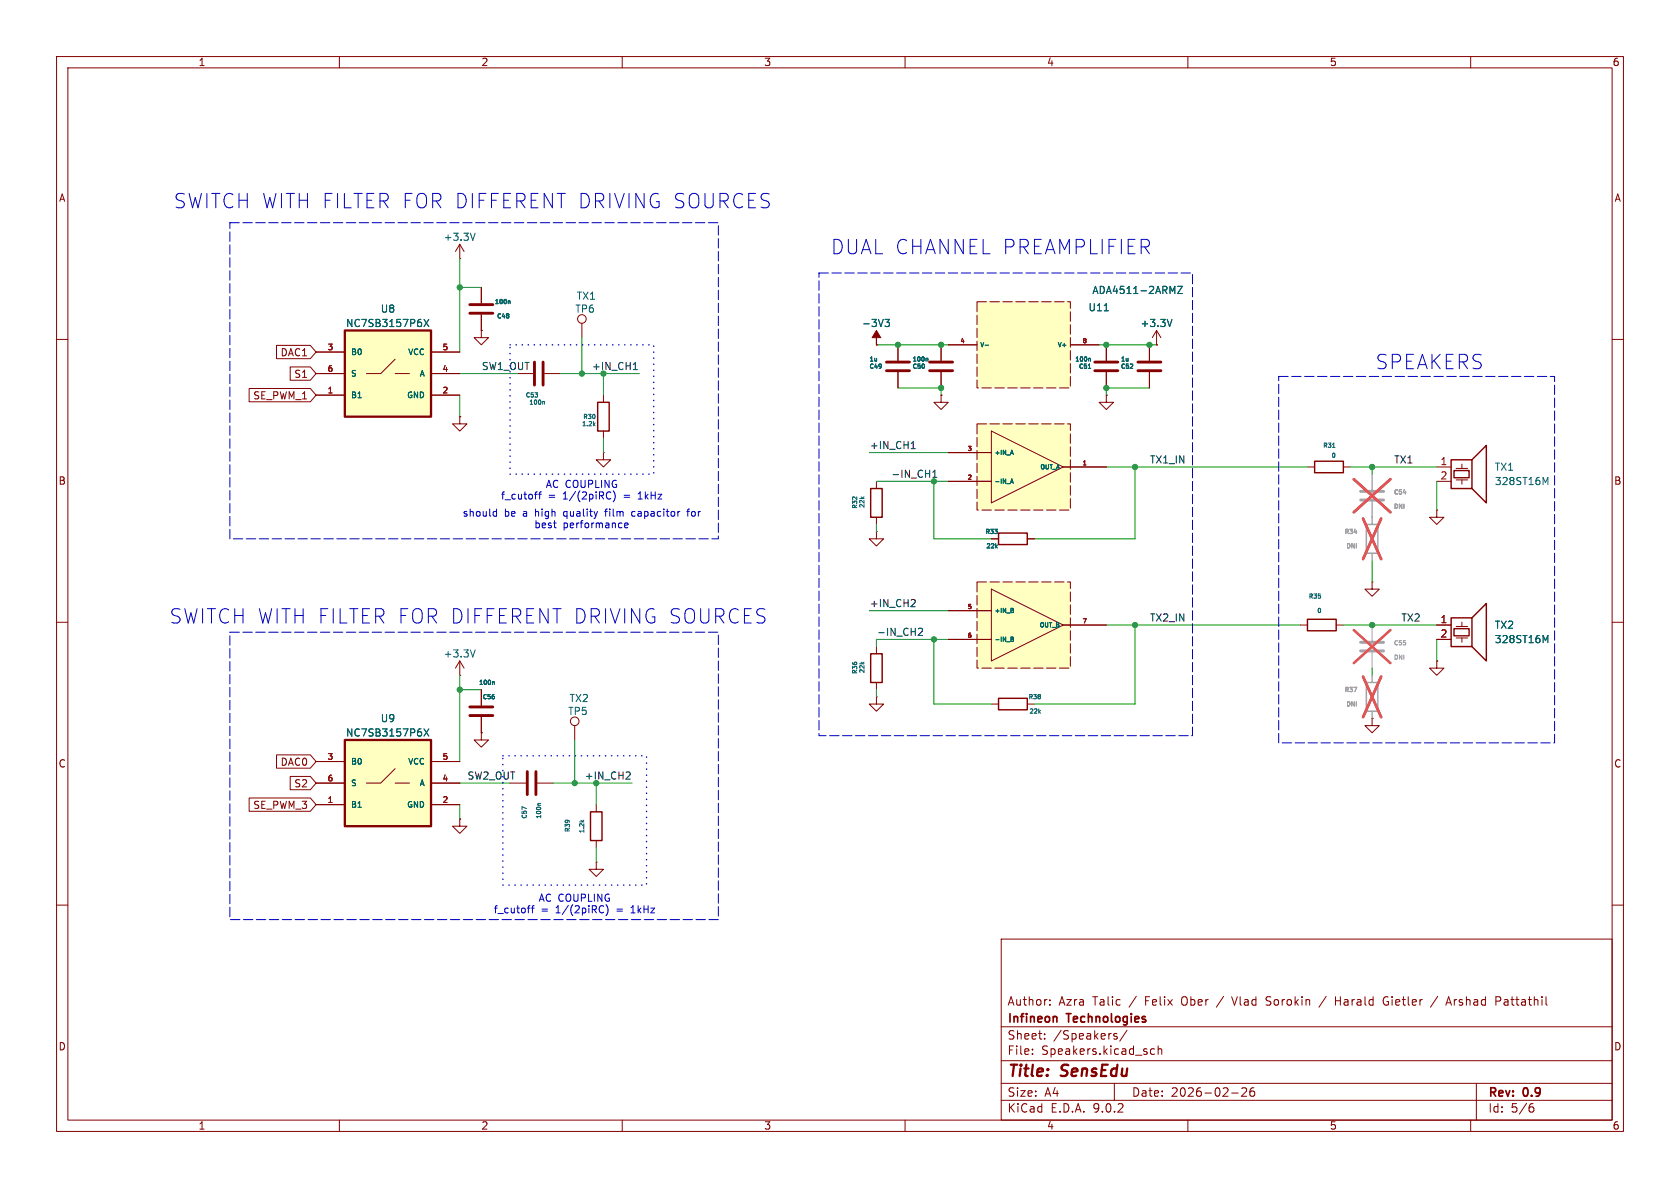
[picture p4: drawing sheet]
<svg xmlns="http://www.w3.org/2000/svg" width="297mm" height="210mm" viewBox="0 0 297 210" stroke-linecap="round" stroke-linejoin="round" font-family="sans-serif">
<g fill="none" stroke="#840000" stroke-width=".18">
<path d="M10 10h277v190h-277zM12 12h273v186h-273zM60 10v2M110 10v2M160 10v2M210 10v2M260 10v2M81.3 45.7h.1M81.3 43.2l-.8 1.3M81.3 43.2l.7 1.3M81.3 43.2v2.5M102.9 57.2v2.5"/>
<path d="M10 60h2M106.7 69.9v1.2M106.7 76.2v1.3M154.9 61h.1M158.7 61v2.8M158.7 65.8v2.8M166.4 69.9v1.2h1.2l-1.2 1.3-1.3-1.3h1.3M166.4 69.9h.1M166.4 61v2.8M166.4 65.8v2.8M195.6 69.9v1.2h1.2l-1.2 1.3-1.3-1.3h1.3M195.6 69.9h.1"/>
<path d="M195.6 61v2.8M195.6 65.8v2.8M285 60h2M106.7 80v1.3h1.2l-1.2 1.3-1.3-1.3h1.3M106.7 80h.1M154.9 85.1v1.3M154.9 91.4v1.3M231.1 82.6h1.3M237.5 82.6h1.3M254 90.2v1.2h1.3l-1.3 1.3-1.3-1.3h1.3M254 90.2h.1M254 82.6h2.5"/>
<path d="M254 85.1h2.5M257.4 82.8h2.1M257.4 84.8h2.1M258.4 82v.8M258.4 84.8v.8M10 110h2M154.9 114.3v1.3M229.9 110.5h1.2M236.2 110.5h1.3M254 116.8v1.3h1.3l-1.3 1.3-1.3-1.3h1.3M254 116.8h.1M254 110.5h2.5"/>
<path d="M254 113h2.5M257.4 110.7h2.1M257.4 112.8h2.1M258.4 110v.7M258.4 112.8v.7M285 110h2M90.2 138.4h2.8M95 138.4h2.8M101.6 128.3v2.5M154.9 120.7v1.2M175.3 124.5h1.2M181.6 124.5h1.3"/>
<path d="M242.6 127v1.3h1.2l-1.2 1.2-1.3-1.2h1.3M242.6 127h.1M105.4 152.4v1.3h1.3l-1.3 1.2-1.3-1.2h1.3M105.4 152.4h.1M105.4 142.2v1.3M105.4 148.6v1.3M10 160h2M177 166h108v32h-108zM185.6 177.6v.1M185.6 176.8v.1M217.7 176.2l.5 1.5M223.8 177.6l.6 .1"/>
<path d="M224.1 176.2l-.3 .3 .1 .3 .2 .1M234.5 176.1l-1.3 2M236.1 176.2v1.5M236.1 176.9h.9M245.2 177.1h.3M245.2 176.2a.75 .75 0 0 0-.7 .7 .75 .75 0 0 0 .7 .8l.2-.1M254.2 176.1l-1.3 2M255.6 177.7l.5-1.5 .5 1.5M255.7 177.3h.8M264.5 176.2h.5l.3 .3-.1 .4-.7 .1M285 160h2M60 198v2"/>
<path d="M110 198v2M160 198v2M177 194.5h108M177 191.5h108M177 187.5h108M177 181.5h108M182.5 186.3v.1M182.5 185.5v.1M184.7 183.6v.1M184.7 182.8v.1M197 183.1l.5 .2v.2l-.2 .2-.4-.1M197 182.8h.5"/>
<path d="M197 191.5v3M199.2 182.1l-1.2 2M204.1 185.5l-.4-.1-.3 .3v.4l.1 .2h.6M204.7 185.5l.3-.1 .3 .1 .1 .9M204.7 184.9v1.5M210 198v2M217.7 193.2h1.2M219.5 192.4l.6-.1 .2 .1 .1 .3-.9 1.1h.9M221.7 192.3a.59 .59 0 0 0-.7 .6v.6l.1 .2 .4 .1 .2-.1 .1-.5-.1-.3h-.5l-.2 .3M260 198v2M261 191.5v6.5M270.6 195.7h.4l.2 .3-.1 .5-.5 .1"/>
<path d="M271 195.1l-.4 .1"/>
<circle cx="102.9" cy="56.4" r=".76"/>
<circle cx="101.6" cy="127.5" r=".76"/>
</g>
<path d="M186.6 179.7l.2 .2v.8" fill="none" stroke="#840000" stroke-width=".3"/>
<g fill="none" stroke="#840000" stroke-width=".25">
<path d="M105.7 71.1h2v5.1h-2zM153.9 86.4h2.1v5h-2.1zM232.4 81.5h5.1v2.1h-5.1zM256.5 81.3h3.7v5.1h-3.7zM257 83.2h2.7v1.3h-2.7zM260.2 81.3l2.6-2.6v10.2l-2.6-2.5M153.9 115.6h2.1v5.1h-2.1zM231.1 109.5h5.1v2h-5.1zM256.5 109.2h3.7v5.1h-3.7zM257 111.1h2.7v1.3h-2.7zM260.2 109.2l2.6-2.5v10.1l-2.6-2.5M176.5 123.4h5.1v2.1h-5.1z"/>
<path d="M104.4 143.5h2v5.1h-2z"/>
</g>
<g fill="none" stroke="#006464" stroke-width=".18">
<path d="M84 41.2l-.4 1.3M156.5 56.5h.7l-.4 .4 .4 .2v.5l-.2 .1h-.5M105 75l.2 .3M105.2 74.8l-.3 .3M163.8 63.3l.2 .1v.4M192.4 65.1h.4M192.6 63.3l.2 .1v.4M235.6 79.1h.4M273.2 85.3l.4-.9v1.3M273.2 113.2l.4-.9v1.3M95.6 142h-.4l-.1 .2M102.7 145l.3 .3"/>
<path d="M103.2 145l-.3 .2"/>
</g>
<path d="M156.7 64h4.1M156.7 65.5h4.1M164.3 64h4.1M164.3 65.5h4.1M193.5 64h4.1M193.5 65.5h4.1M93.2 136.4v4.1M94.7 136.4v4.1" fill="none" stroke="#840000" stroke-width=".51"/>
<path d="M154.9 58.4l.8 1.3h-.8v1.3v-1.3h-.7z" fill="#840000" stroke="#840000" stroke-width=".18"/>
<path d="M240.5 86.9h4.1M240.5 88.4h4.1M240.5 113.5h4.1M240.5 115.1h4.1" fill="none" stroke="#a1a1a1" stroke-width=".51"/>
<path d="M242.6 83.8v2.8M242.6 88.6v4.1M242.6 97.8v1.3M242.6 110.5v2.8M242.6 115.3v2.8M242.6 119.4v1.3M242.6 125.7v1.3" fill="none" stroke="#a1a1a1" stroke-width=".18"/>
<path d="M239.3 84.7l6.5 5.9M241 91.7l3.2 7.1M244.2 91.7l-3.2 7.1M245.8 84.7l-6.5 5.9M239.3 111.4l6.5 5.8M241 119.6l3.2 7.2M244.2 119.6l-3.2 7.2M245.8 111.4l-6.5 5.8" fill="none" stroke="#e65255" stroke-width=".46"/>
<path d="M241.6 92.7h2v5.1h-2zM241.6 120.7h2v5h-2z" fill="none" stroke="#a1a1a1" stroke-width=".25"/>
<path d="M61 58.4h15.2v15.3h-15.2z" fill="#ffffc2"/>
<path d="M61 58.4h15.2v15.3h-15.2z" fill="none" stroke="#840000" stroke-width=".41"/>
<g fill="none" stroke="#840000" stroke-width=".18">
<path d="M85.1 58.4v1.3h1.3l-1.3 1.3-1.3-1.3h1.3M85.1 58.4h.1M85.1 50.8v2.8M85.1 55.6v2.8M55.9 66h5.1M55.9 62.2h5.1M55.9 69.9h5.1M69.8 63.5l-2.5 2.5h-2.5M69.8 66h2.6M76.2 66h5.1M76.2 62.2h5.1M76.2 69.9h5.1"/>
<path d="M81.3 73.7v1.2h1.2l-1.2 1.3-1.3-1.3h1.3M81.3 73.7h.1M154.9 94v1.3h1.3l-1.3 1.2-1.2-1.2h1.2M154.9 94h.1M175.3 95.3h1.2M181.6 95.3h1.3"/>
</g>
<path d="M75 56.5l.8 1.2M75.8 56.5l-.8 1.2M90 53.2l.2 .1v.4" fill="none" stroke="#006464" stroke-width=".18"/>
<path d="M176.5 94.2h5.1v2.1h-5.1z" fill="none" stroke="#840000" stroke-width=".25"/>
<path d="M83.1 55.4h4M83.1 53.8h4" fill="none" stroke="#840000" stroke-width=".51"/>
<path d="M61 130.8h15.2v15.3h-15.2z" fill="#ffffc2"/>
<path d="M61 130.8h15.2v15.3h-15.2z" fill="none" stroke="#840000" stroke-width=".41"/>
<g fill="none" stroke="#840000" stroke-width=".18">
<path d="M96.3 66h2.8M81.3 119.4h.1M81.3 116.8l-.8 1.3M81.3 116.8l.7 1.3M81.3 116.8v2.6M242.6 102.9v1.2h1.2l-1.2 1.3-1.3-1.3h1.3M242.6 102.9h.1M55.9 138.4h5.1M55.9 134.6h5.1M69.8 135.9l-2.5 2.5h-2.5M69.8 138.4h2.6M76.2 138.4h5.1"/>
<path d="M76.2 134.6h5.1M85.1 129.5v1.3h1.3l-1.3 1.3-1.3-1.3h1.3M85.1 129.5h.1M85.1 121.9v2.8M85.1 126.7v2.8M154.9 123.2v1.3h1.3l-1.3 1.2-1.2-1.2h1.2M154.9 123.2h.1M55.9 142.2h5.1M76.2 142.2h5.1M81.3 144.8v1.3h1.2l-1.2 1.2-1.3-1.2h1.3M81.3 144.8h.1"/>
</g>
<path d="M96.1 71l.2 .1v.4M84 114.9l-.4 1.2M75 128.8l.8 1.3M75.8 128.8l-.8 1.3M87.2 120.5l.2 .1v.4" fill="none" stroke="#006464" stroke-width=".18"/>
<path d="M94.5 64v4.1M96 64v4.1M83.1 126.5h4M83.1 125h4" fill="none" stroke="#840000" stroke-width=".51"/>
<g fill="#ffffc2">
<path d="M172.7 53.3h16.5v15.3h-16.5z"/>
<path d="M172.7 74.9h16.5v15.3h-16.5z"/>
<path d="M172.7 102.9h16.5v15.2h-16.5z"/>
</g>
<g fill="none" stroke="#840000" stroke-width=".18">
<path d="M85.1 58.4h.1M85.1 50.8v2.8M85.1 55.6v2.8M204.5 58.4l-.8 1.3M204.5 58.4l.7 1.3M204.5 58.4v2.6M44 68.7h10.9l1 1.2-1 1.1h-10.9zM48.9 61.1h6l1 1.1-1 1.2h-6zM51.3 64.9h3.6l1 1.1-1 1.2h-3.6zM55.9 62.2h5.1M55.9 66h5.1M55.9 69.9h5.1"/>
<path d="M76.2 62.2h5.1M76.2 66h5.1M76.2 69.9h5.1M81.3 73.7h.1M154.9 61h.1M158.7 61v2.8M158.7 65.8v2.8M166.4 69.9h.1M166.4 61v2.8M166.4 65.8v2.8M167.6 61h5.1M175.3 76.2l12.7 6.4-12.7 6.3z"/>
<path d="M189.2 61h5.1M195.6 69.9h.1M195.6 61v2.8M195.6 65.8v2.8M203.2 61v2.8M203.2 65.8v2.8M204.5 61h.1M167.6 80h7.7M167.6 85.1h7.7M175.3 95.3h1.2M181.6 95.3h1.3M188 82.6h7.6"/>
<path d="M167.6 108h7.7M167.6 113h7.7M175.3 104.1l12.7 6.4-12.7 6.3zM188 110.5h7.6M254 116.8h.1M254 113h2.5M254 110.5h2.5M48.9 133.4h6l1 1.2-1 1.2h-6zM51.3 137.3h3.6l1 1.1-1 1.2h-3.6zM55.9 134.6h5.1M55.9 138.4h5.1M76.2 134.6h5.1"/>
<path d="M76.2 138.4h5.1M85.1 129.5h.1M85.1 121.9v2.8M85.1 126.7v2.8M242.6 127h.1M44 141.1h10.9l1 1.1-1 1.2h-10.9zM55.9 142.2h5.1M76.2 142.2h5.1M81.3 144.8h.1"/>
</g>
<path d="M172.7 53.3h16.5v15.3h-16.5zM172.7 74.9h16.5v15.3h-16.5zM172.7 102.9h16.5v15.2h-16.5z" fill="none" stroke="#840000" stroke-width=".18" stroke-dasharray="1.7 .6"/>
<g fill="none" stroke="#006464" stroke-width=".18">
<path d="M75 56.5l.8 1.2M75.8 56.5l-.8 1.2M90 53.2l.2 .1v.4M156.5 56.5h.7l-.4 .4 .4 .2v.5l-.2 .1h-.5M195.2 54.9h.7M207.2 56.5l-.4 1.2M208.2 50.6h.8l-.8 1.3h.8M163.8 63.3l.2 .1v.4M174.2 61h.5M178.9 79.6l.2 .8M192.4 65.1h.4M192.6 63.3l.2 .1v.4"/>
<path d="M178.6 85.4l.3-.7 .2 .7M178.7 85.2h.4M178.7 112.6l.4 .1-.1 .3M178.7 113h.3M179 107.9l.2 .1-.2 .3M179 113l.2 .1-.1 .2-.4 .1M179.1 107.6v.3M273.2 113.2l.4-.9v1.3M75 128.8l.8 1.3M75.8 128.8l-.8 1.3M87.2 120.5l.2 .1v.4"/>
</g>
<path d="M201.2 64h4M201.2 65.5h4" fill="none" stroke="#840000" stroke-width=".51"/>
<path d="M112 65.3h.7M112.1 64.4l.2-.3v1.2M161.1 79.3h.7M161.2 78.3l.3-.3v1.3M164.9 84.4h.7M164.9 83.5l.4-.4v1.3M161.3 106h.4l.1 .3-.8 .9h.8M162.4 111.2l.4-.1 .3 .3-.8 .9h.8M110.9 136.5h.4l.1 .3-.8 .9h.8" fill="none" stroke="#0f0f0f" stroke-width=".18"/>
<g fill="none" stroke="#009600" stroke-width=".18">
<path d="M81.3 45.7v16.5M81.3 50.8h3.8M102.9 59.7v6.3M81.3 69.9v3.8M81.3 66h10.1M99.1 66h13.9M106.7 66v3.9M106.7 77.5v2.5M154.9 61h12.7M158.7 68.6h7.7v1.3M194.3 61h10.2M203.2 68.6h-7.6v1.3"/>
<path d="M153.7 80h13.9M154.9 92.7v1.3M154.9 85.1h12.7M165.1 85.1v10.2h10.2M195.6 82.6h35.5M200.7 82.6v12.7h-17.8M238.8 82.6h15.2M242.6 82.6v1.2M242.6 99.1v3.8M254 85.1v5.1M81.3 119.4v15.2M153.7 108h13.9"/>
<path d="M165.1 113v11.5h10.2M167.6 113h-12.7v1.3M195.6 110.5h34.3M200.7 110.5v14h-17.8M237.5 110.5h16.5M242.6 118.1v1.3M254 113v3.8M81.3 121.9h3.8M81.3 138.4h8.9M97.8 138.4h14M101.6 130.8v7.6M105.4 138.4v3.8"/>
<path d="M154.9 121.9v1.3M81.3 142.2v2.6M105.4 149.9v2.5"/>
</g>
<g fill="none" stroke="#0000c2" stroke-width=".18">
<path d="M87.4 90.4l.4 .1M87.8 90v1.3M87.8 91.2l-.4 .1M94.5 87.4h.5M94.9 86.9h.1M95.2 87.4h.5M95.7 86.9l-.3 .2v1.1M98.2 93.3h.1M106.9 90.4h.5M107.1 90v1.3M108 88.1l-.4 .1M108.6 87a1.47 1.47 0 0 1-.2 1.7"/>
<path d="M110.4 92.9l.6-.1v-.3h-.4l-.2 .1 .1 .6h.5M112.2 90.4l-.4 .1-.1 .2v.4l.5 .2M112.8 88.2h.7M112.9 87.3h-.1M121.4 90.4h.5M121.9 90l-.3 .2v1.1M93.2 160.5h.5M93.6 160.1h.1M93.9 160.5h.5M94.4 160.1l-.3 .2v1.1M106.7 161.3l-.4 .1M107.3 160.2a1.47 1.47 0 0 1-.2 1.7"/>
<path d="M111.5 161.4h.8M111.7 160.4l-.2 .1"/>
</g>
<path d="M40.6 39.4h86.4v55.9h-86.4zM144.8 48.3h66v81.7h-66zM226.1 66.5h48.7v64.8h-48.7zM40.6 111.8h86.4v50.8h-86.4z" fill="none" stroke="#0000c2" stroke-width=".18" stroke-dasharray="1.7 .6"/>
<path d="M90.2 61h25.4v22.8h-25.4zM88.9 133.6h25.4v22.9h-25.4z" fill="none" stroke="#0000c2" stroke-width=".25" stroke-dasharray=".1 1"/>
<path d="M242.6 83.8v2.8M242.6 88.6v4.1M242.6 97.8v1.3M242.6 119.4v1.3M242.6 125.7v1.3" fill="none" stroke="#a1a1a1" stroke-width=".18"/>
<path d="M239.3 84.7l6.5 5.9M241 91.7l3.2 7.1M244.2 91.7l-3.2 7.1M245.8 84.7l-6.5 5.9M241 119.6l3.2 7.2M244.2 119.6l-3.2 7.2" fill="none" stroke="#e65255" stroke-width=".46"/>
<g fill="#009600" stroke="#009600" stroke-width=".18">
<circle cx="195.6" cy="61" r=".46"/>
<circle cx="195.6" cy="68.6" r=".46"/>
<circle cx="203.2" cy="61" r=".46"/>
<circle cx="200.7" cy="82.6" r=".46"/>
<circle cx="81.3" cy="121.9" r=".46"/>
<circle cx="101.6" cy="138.4" r=".46"/>
<circle cx="105.4" cy="138.4" r=".46"/>
<circle cx="165.1" cy="113" r=".46"/>
<circle cx="200.7" cy="110.5" r=".46"/>
<circle cx="166.4" cy="68.6" r=".46"/>
<circle cx="166.4" cy="61" r=".46"/>
<circle cx="158.7" cy="61" r=".46"/>
<circle cx="165.1" cy="85.1" r=".46"/>
<circle cx="81.3" cy="50.8" r=".46"/>
<circle cx="102.9" cy="66" r=".46"/>
<circle cx="106.7" cy="66" r=".46"/>
<circle cx="242.6" cy="82.6" r=".46"/>
<circle cx="242.6" cy="110.5" r=".46"/>
</g>
<g font-size="3.5" fill="#0000c2">
<text x="30.7" y="37.1">SWITCH WITH FILTER FOR DIFFERENT DRIVING SOURCES</text>
<text x="146.9" y="45.2">DUAL CHANNEL PREAMPLIFIER</text>
<text x="243.1" y="65.5">SPEAKERS</text>
<text x="29.9" y="110.5">SWITCH WITH FILTER FOR DIFFERENT DRIVING SOURCES</text>
</g>
<g font-size="2.8" fill="#840000">
<text x="178" y="190.9">Title:</text>
<text x="187.7" y="190.9">SensEdu</text>
</g>
<g font-size="2.1" fill="#840000">
<text x="178" y="178">Author:</text>
<text x="187.2" y="178">Azra</text>
<text x="193.2" y="178">Talic</text>
<text x="199.8" y="178">/</text>
<text x="202.7" y="178">Felix</text>
<text x="209.3" y="178">Ober</text>
<text x="215.7" y="178">/</text>
<text x="218.6" y="178">Vlad</text>
<text x="224.7" y="178">Sorokin</text>
<text x="237.2" y="178">Harald</text>
<text x="245.9" y="178">Gietler</text>
<text x="257.4" y="178">Arshad</text>
<text x="266.2" y="178">Pattathil</text>
<text x="178" y="184">Sheet:</text>
<text x="178" y="181.2">Infineon</text>
<text x="186.2" y="184">/Speakers/</text>
<text x="188.7" y="181.2">Technologies</text>
<text x="178" y="186.7">File:</text>
<text x="184.1" y="186.7">Speakers.kicad_sch</text>
<text x="178" y="196.9">KiCad</text>
<text x="178" y="194.1">Size:</text>
<text x="184.7" y="194.1">A4</text>
<text x="185.7" y="196.9">E.D.A.</text>
<text x="193.3" y="196.9">9.0.2</text>
<text x="200" y="194.1">Date:</text>
<text x="207" y="194.1">2026-02-26</text>
<text x="263" y="194.3">Rev:</text>
<text x="263" y="196.9">Id:</text>
<text x="267.1" y="196.9">5/6</text>
<text x="269.4" y="194.3">0.9</text>
</g>
<g font-size="1.8" fill="#840000">
<text x="35" y="11.9">1</text>
<text x="85" y="11.9">2</text>
<text x="135" y="11.9">3</text>
<text x="185" y="11.9">4</text>
<text x="235" y="11.9">5</text>
<text x="285" y="11.9">6</text>
<text x="10.3" y="35.9">A</text>
<text x="285.3" y="35.9">A</text>
<text x="49.5" y="63.2">DAC1</text>
<text x="44.7" y="70.8">SE_PWM_1</text>
<text x="51.9" y="67">S1</text>
<text x="10.3" y="85.9">B</text>
<text x="285.3" y="85.9">B</text>
<text x="10.3" y="135.9">C</text>
<text x="49.5" y="135.6">DAC0</text>
<text x="285.3" y="135.9">C</text>
<text x="44.7" y="143.2">SE_PWM_3</text>
<text x="51.9" y="139.4">S2</text>
<text x="10.3" y="185.9">D</text>
<text x="285.3" y="185.9">D</text>
<text x="35" y="199.9">1</text>
<text x="85" y="199.9">2</text>
<text x="135" y="199.9">3</text>
<text x="185" y="199.9">4</text>
<text x="235" y="199.9">5</text>
<text x="285" y="199.9">6</text>
</g>
<g font-size="1.8" fill="#006464">
<text x="78.3" y="42.8">+3.3V</text>
<text x="101.9" y="53.2">TX1</text>
<text x="193" y="52.2">ADA4511-2ARMZ</text>
<text x="61.1" y="58">NC7SB3157P6X</text>
<text x="67.2" y="55.5">U8</text>
<text x="101.6" y="55.5">TP6</text>
<text x="152.3" y="58">-3V3</text>
<text x="192.3" y="55.2">U11</text>
<text x="201.5" y="58">+3.3V</text>
<text x="264.2" y="83.4">TX1</text>
<text x="264.2" y="86">328ST16M</text>
<text x="264.2" y="111.4">TX2</text>
<text x="264.2" y="113.9">328ST16M</text>
<text x="78.3" y="116.4">+3.3V</text>
<text x="100.6" y="124.3">TX2</text>
<text x="61.1" y="130.4">NC7SB3157P6X</text>
<text x="67.2" y="127.9">U9</text>
<text x="100.3" y="126.6">TP5</text>
</g>
<g font-size="1.8" fill="#0f0f0f">
<text x="85.1" y="65.5">SW1_OUT</text>
<text x="104.5" y="65.5">+IN_CH1</text>
<text x="153.7" y="79.5">+IN_CH1</text>
<text x="203.2" y="82">TX1_IN</text>
<text x="246.4" y="82">TX1</text>
<text x="157.5" y="84.6">-IN_CH1</text>
<text x="153.7" y="107.4">+IN_CH2</text>
<text x="154.9" y="112.5">-IN_CH2</text>
<text x="203.2" y="110">TX2_IN</text>
<text x="247.6" y="110">TX2</text>
<text x="82.5" y="137.9">SW2_OUT</text>
<text x="103.3" y="137.9">+IN_CH2</text>
</g>
<g font-size="1.8" fill="#a90000">
<text x="254.6" y="82.3">1</text>
<text x="254.6" y="84.8">2</text>
<text x="254.6" y="110.2">1</text>
<text x="254.6" y="112.8">2</text>
</g>
<g font-size="1.8" fill="#0000c2">
<text x="88.5" y="88.5">f_cutoff</text>
<text x="96.4" y="86.5">AC COUPLING</text>
<text x="96.9" y="88.5">=</text>
<text x="99.6" y="88.5">1/(2piRC)</text>
<text x="110.5" y="88.5">=</text>
<text x="113.3" y="88.5">1kHz</text>
<text x="81.7" y="91.5">should</text>
<text x="89.2" y="91.5">be</text>
<text x="92.6" y="91.5">a</text>
<text x="94.4" y="93.6">best</text>
<text x="94.9" y="91.5">high</text>
<text x="99.5" y="93.6">performance</text>
<text x="100.1" y="91.5">quality</text>
<text x="107.7" y="91.5">film</text>
<text x="112.5" y="91.5">capacitor</text>
<text x="122.6" y="91.5">for</text>
<text x="87.2" y="161.7">f_cutoff</text>
<text x="95.1" y="159.6">AC COUPLING</text>
<text x="95.6" y="161.7">=</text>
<text x="98.4" y="161.7">1/(2piRC)</text>
<text x="109.3" y="161.7">=</text>
<text x="112" y="161.7">1kHz</text>
</g>
<g font-size="1.4" fill="#a90000">
<text x="57.8" y="62">3</text>
<text x="57.8" y="65.8">6</text>
<text x="78.1" y="62">5</text>
<text x="78.1" y="65.8">4</text>
<text x="57.8" y="69.6">1</text>
<text x="78.1" y="69.6">2</text>
<text x="57.8" y="134.4">3</text>
<text x="78.1" y="134.4">5</text>
<text x="57.8" y="138.2">6</text>
<text x="57.8" y="142">1</text>
<text x="78.1" y="138.2">4</text>
<text x="78.1" y="142">2</text>
</g>
<g font-size="1.4" fill="#006464">
<text x="62" y="63">B0</text>
<text x="72" y="63">VCC</text>
<text x="62" y="66.8">S</text>
<text x="62" y="70.6">B1</text>
<text x="71.8" y="70.6">GND</text>
<text x="74.1" y="66.8">A</text>
<text x="62" y="135.4">B0</text>
<text x="72" y="135.4">VCC</text>
<text x="62" y="139.2">S</text>
<text x="62" y="143">B1</text>
<text x="71.8" y="143">GND</text>
<text x="74.1" y="139.2">A</text>
</g>
<g font-size="1.1" fill="#006464">
<text x="87.3" y="53.9">100n</text>
<text x="87.7" y="56.5">C48</text>
<text x="153.6" y="64.1">1u</text>
<text x="153.6" y="65.4">C49</text>
<text x="161.2" y="64.1">100n</text>
<text x="161.2" y="65.4">C50</text>
<text x="173.2" y="61.6">V-</text>
<text x="186.8" y="61.6">V+</text>
<text x="190" y="64.1">100n</text>
<text x="190.6" y="65.4">C51</text>
<text x="198" y="64.1">1u</text>
<text x="198" y="65.4">C52</text>
<text x="92.8" y="70.5">C53</text>
<text x="93.4" y="71.7">100n</text>
<text x="102.8" y="75.5">1.2k</text>
<text x="103" y="74.3">R30</text>
<text x="175.8" y="80.6">+IN_A</text>
<text x="183.7" y="83.2">OUT_A</text>
<text x="233.8" y="79.3">R31</text>
<text x="235.3" y="81.1">0</text>
<text x="153" y="89.9" transform="rotate(-90 153 89.9)">22k</text>
<text x="175.8" y="85.7">-IN_A</text>
<text x="151.7" y="90.1" transform="rotate(-90 151.7 90.1)">R32</text>
<text x="174.1" y="94.6">R33</text>
<text x="174.2" y="97.1">22k</text>
<text x="231.2" y="106">R35</text>
<text x="175.8" y="108.6">+IN_B</text>
<text x="175.8" y="113.6">-IN_B</text>
<text x="183.6" y="111.1">OUT_B</text>
<text x="232.7" y="108.6">0</text>
<text x="151.7" y="119.3" transform="rotate(-90 151.7 119.3)">R36</text>
<text x="153" y="119.1" transform="rotate(-90 153 119.1)">22k</text>
<text x="84.5" y="121.3">100n</text>
<text x="85.2" y="123.8">C56</text>
<text x="181.7" y="123.8">R38</text>
<text x="181.9" y="126.3">22k</text>
<text x="93.3" y="144.9" transform="rotate(-90 93.3 144.9)">C57</text>
<text x="95.9" y="144.9" transform="rotate(-90 95.9 144.9)">100n</text>
<text x="100.9" y="147.2" transform="rotate(-90 100.9 147.2)">R39</text>
<text x="103.5" y="147.4" transform="rotate(-90 103.5 147.4)">1.2k</text>
</g>
<g font-size="1.1" fill="#a90000">
<text x="169.7" y="60.7">4</text>
<text x="191.3" y="60.7">8</text>
<text x="170.9" y="79.8">3</text>
<text x="191.3" y="82.3">1</text>
<text x="170.9" y="84.8">2</text>
<text x="170.9" y="107.7">5</text>
<text x="170.9" y="112.8">6</text>
<text x="191.3" y="110.2">7</text>
</g>
<g font-size="1.1" fill="#989898">
<text x="246.3" y="87.6">C54</text>
<text x="237.6" y="94.6">R34</text>
<text x="246.3" y="90.1">DNI</text>
<text x="237.9" y="97.1">DNI</text>
<text x="246.3" y="114.3">C55</text>
<text x="246.3" y="116.8">DNI</text>
<text x="237.6" y="122.5">R37</text>
<text x="237.9" y="125.1">DNI</text>
</g>
</svg>
